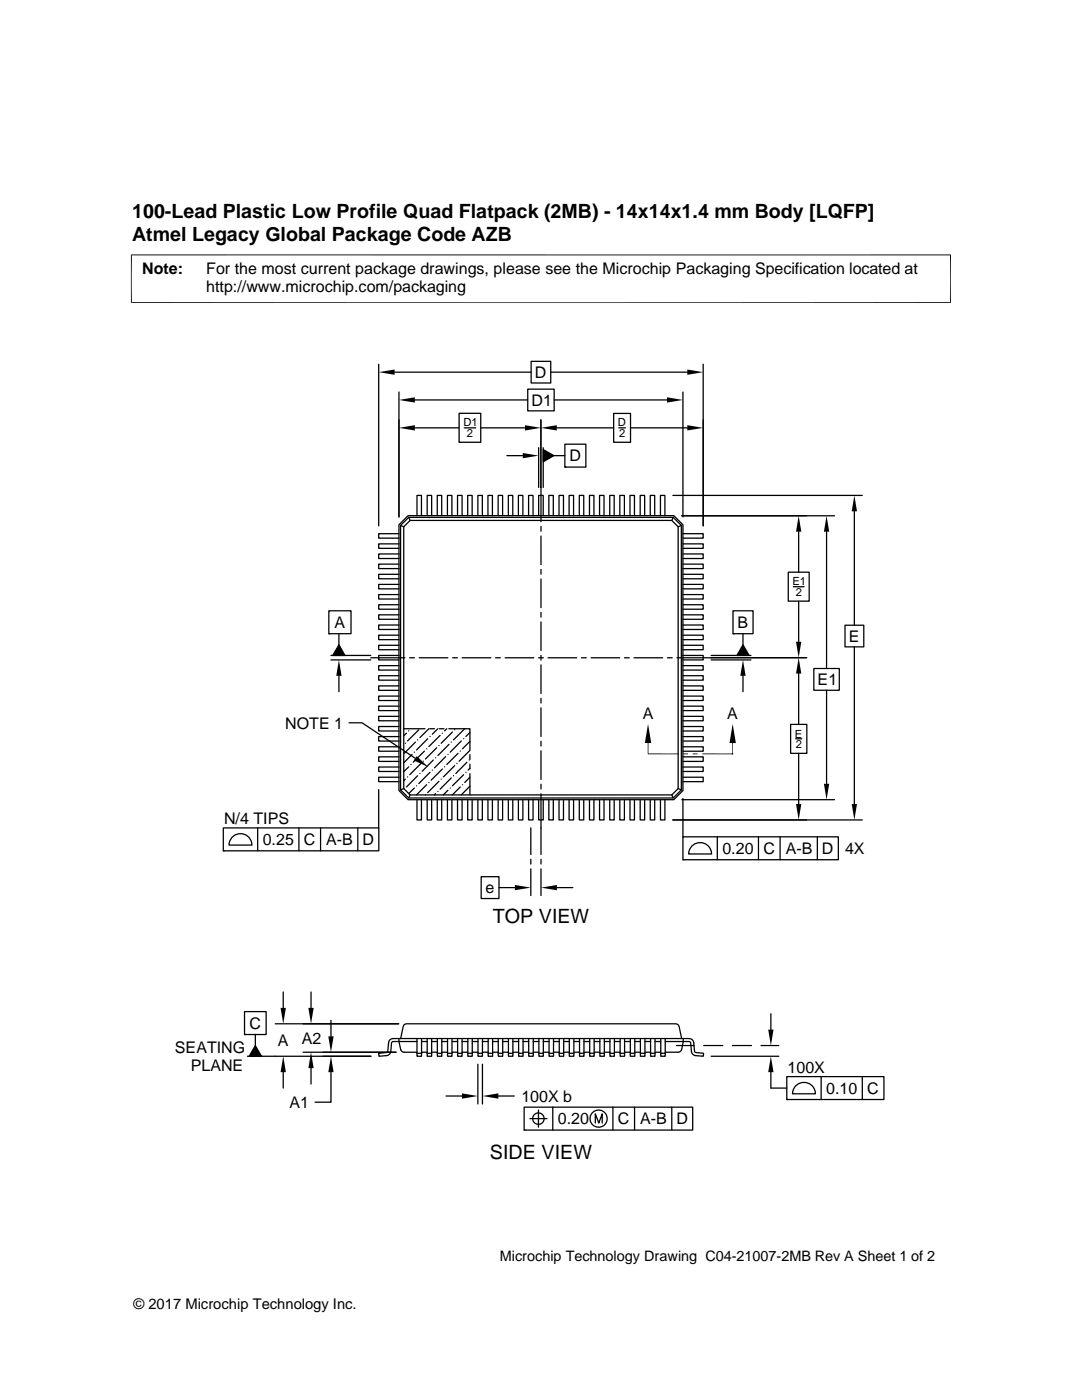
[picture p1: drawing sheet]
<svg xmlns="http://www.w3.org/2000/svg" width="216mm" height="279mm" viewBox="0 0 216 279" stroke-linecap="round" stroke-linejoin="round" font-family="sans-serif">
<g fill="none" stroke="#000" stroke-width=".25">
<path d="M75.6 72.7v32.2M78.7 74.3h27.3M79.6 78.2v25M82.8 79.8h22.5M105.3 77.7h5.3v4.3h-5.3zM106 72.1h3.9v4.3h-3.9zM109.9 74.3h27.2M110.6 79.8h22.5M136.3 78.2v25M140.3 72.7v32.2M82.8 85.4h8.8M91.6 82.5h4.3v5.8h-4.3z"/>
<path d="M92.6 85.4h2.3M95.9 85.4h8.9M101.1 90.9h3.2M107.5 89.3v8M107.9 83.8v20.3M108.4 89.7l2.1 1.2-2.1 1.3zM108.4 89.3v8M110.5 90.9h2.2M111.1 85.4h11.3M112.7 88.6h4.2v4.6h-4.2zM112.7 93.2h.1M122.4 82.5h3.4v5.8h-3.4z"/>
<path d="M123.5 85.4h1.3M125.8 85.4h11.3M134.3 98.9h37.8M79.6 106.5h-4v.9h4M79.6 108.5h-4v.9h4M79.6 110.6h-4v.9h4M79.6 112.6h-4v.9h4M79.6 114.6h-4v.9h4M79.6 116.6h-4v.9h4M79.6 118.7h-4v.8h4M79.9 104.9l1.7-1.6h52.7l1.7 1.6v52.7l-1.7 1.7h-52.7l-1.7-1.7zM79.9 104.9l.7 .2"/>
<path d="M81.4 102.9h53.1l1.8 1.8v53.1l-1.8 1.8h-53.1l-1.8-1.8v-53.1zM81.6 103.3l.2 .6M81.8 103.9h52.2l1.3 1.2v52.3l-1.3 1.2h-52.2l-1.2-1.2v-52.3zM83.2 102.9v-4h.9v4M85.2 102.9v-4h.9v4M87.2 102.9v-4h.9v4M89.3 102.9v-4h.9v4M91.3 102.9v-4h.9v4M93.3 102.9v-4h.9v4M95.4 102.9v-4h.8v4M97.4 102.9v-4h.9v4M99.4 102.9v-4h.9v4"/>
<path d="M101.4 102.9v-4h.9v4M103.4 102.9v-4h.9v4M105.5 102.9v-4h.9v4M107.5 102.9v-4h.9v4M107.9 105.1v.9M107.9 107v5.7M107.9 113.6v1M107.9 115.5v5.8M109.5 102.9v-4h.9v4M111.5 102.9v-4h.9v4M113.6 102.9v-4h.8v4M115.6 102.9v-4h.9v4"/>
<path d="M117.6 102.9v-4h.9v4M119.6 102.9v-4h.9v4M121.7 102.9v-4h.9v4M123.7 102.9v-4h.9v4M125.7 102.9v-4h.9v4M127.7 102.9v-4h.9v4M129.8 102.9v-4h.8v4M131.8 102.9v-4h.9v4M134.3 103.3l-.3 .6M136 104.9l-.7 .2M136 102.9h30.5M136.3 118.7h4v.8h-4"/>
<path d="M136.3 116.6h4v.9h-4M136.3 114.6h4v.9h-4M136.3 112.6h4v.9h-4M136.3 110.6h4v.9h-4M136.3 108.5h4v.9h-4M136.3 106.5h4v.9h-4M157.3 114.2h4.2v5.8h-4.2zM158.3 117.1h2.1M159.4 106.1v8.1M159.4 120v8.1M164.9 106.1v27.3M170.5 102v22.8"/>
<path d="M65.6 121.9h4.4v4.6h-4.4zM65.6 126.5h.1M66 131.7h8M66 130.8h8M67.6 126.5v2.2M67.6 134.9v3.1M67.6 128.7l1.2 2.1h-2.4zM74 131.3h6.8M79.6 120.7h-4v.9h4M79.6 122.7h-4v.9h4M79.6 124.7h-4v.9h4M79.6 126.8h-4v.9h4"/>
<path d="M79.6 128.8h-4v.9h4M79.6 130.8h-4v.9h4M79.6 132.8h-4v.9h4M79.6 134.9h-4v.8h4M79.6 136.9h-4v.9h4M79.6 138.9h-4v.9h4M81.7 131.3h1M83.7 131.3h5.7M90.3 131.3h1M92.2 131.3h5.7M98.9 131.3h.9M100.8 131.3h5.7"/>
<path d="M107.5 131.3h.9M107.9 122.2v1M107.9 124.1v5.7M107.9 130.8v.9M107.9 132.7v5.7M107.9 139.4v.9M109.4 131.3h5.7M116 131.3h1M117.9 131.3h5.8M124.6 131.3h1M126.5 131.3h5.7M133.2 131.3h.9"/>
<path d="M135.1 131.3h6.8M136.3 138.9h4v.9h-4M136.3 136.9h4v.9h-4M136.3 134.9h4v.8h-4M136.3 132.8h4v.9h-4M136.3 130.8h4v.9h-4M136.3 128.8h4v.9h-4M136.3 126.8h4v.9h-4M136.3 124.7h4v.9h-4M136.3 122.7h4v.9h-4M136.3 120.7h4v.9h-4M141.9 131.3h19.1"/>
<path d="M141.9 131.7h7.9M141.9 130.8h7.9M146.3 121.9h4v4.6h-4zM146.3 126.5h.1M148.3 128.7l1.2 2.1h-2.5zM148.3 126.5v2.2M148.3 134.9v3.1M159.4 134.4v10.2M162.4 133.4h5.1v4.4h-5.1zM164.9 137.8v18.6M168.6 124.8h3.8v4.3h-3.8zM170.5 129.1v31.4"/>
<path d="M69.6 144.3h2.6l10.6 7M75.6 157.6v7.6M79.6 140.9h-4v.9h4M79.6 143h-4v.8h4M79.6 145h-4v.9h4M79.6 147h-4v.9h4M79.6 149h-4v.9h4M79.6 151h-4v1h4M79.6 153.1h-4v.9h4M79.6 155.1h-4v.9h4M80.6 157.4l-.7 .2M80.6 145.4h4.2"/>
<path d="M80.9 148.3h.1M80.9 155.5l-.3 .3M81.1 146.3l-.5 .6M81.3 155h.1M81.6 145.9h.1M81.6 153l-1 1M81.8 158.6l-.2 .7M82 152.6h.1M82.2 150.6l-1.6 1.6M82.7 157.3l-1.1 1.1M82.7 150.1h.1M82.9 148.1l-2.2 2.2"/>
<path d="M83.1 156.8h.1M83.2 159.6v4h.9v-4M83.3 154.8l-2.2 2.3M83.3 147.7h.1M83.6 145.6l-2.3 2.3M83.8 154.4h.1M84 152.4l-2.2 2.2M84.5 151.9h.1M84.7 149.9l-2.3 2.2M84.9 158.6h.1M85.1 156.6l-2 2M85.1 149.4h.1"/>
<path d="M85.2 159.6v4h.9v-4M85.3 147.4l-2.2 2.3M85.6 145.4l-1.8 1.8M85.6 156.2h.1M85.7 145.4h1M85.8 154.1l-2.2 2.3M85.8 147h.1M86.3 153.7h.1M86.5 151.7l-2.3 2.2M86.9 158.4l-.2 .2M86.9 151.2h.1M87.1 149.2l-2.2 2.3"/>
<path d="M87.2 159.6v4h.9v-4M87.4 145.4l-1.1 1.1M87.4 157.9h.1M87.6 155.9l-2.3 2.3M87.6 148.8h.1M87.7 145.4h.9M87.8 146.8l-2.2 2.2M88 155.5h.1M88.3 153.5l-2.3 2.2M88.3 146.3h.1M88.7 153h.1M88.9 151l-2.2 2.2"/>
<path d="M89.2 145.4l-.5 .5M89.3 159.6v4h.9v-4M89.4 150.6h.1M89.4 157.7l-.9 .9M89.6 145.4h4.2v4.2M89.6 148.5l-2.2 2.3M89.8 157.3h.1M90 155.3l-2.2 2.2M90 148.1h.1M90.3 146.1l-2.3 2.2M90.5 154.8h.1M90.7 152.8l-2.2 2.2"/>
<path d="M90.7 145.6h.1M91.2 152.4h.1M91.3 159.6v4h.9v-4M91.4 150.3l-2.2 2.3M91.8 149.9h.1M91.8 157.1l-1.5 1.5M92.1 147.9l-2.3 2.2M92.3 156.6h.1M92.5 147.4h.1M92.5 154.6l-2.2 2.2M92.7 145.4l-2.2 2.3M93 154.1h.1"/>
<path d="M93.2 152.1l-2.2 2.3M93.3 159.6v4h.9v-4M93.6 151.7h.1M93.8 155.1l-1.1 1.1M93.8 149.8l-2.2 2.1M93.8 153.3l-.4 .4M93.8 156.9l-1.7 1.7M93.8 148l-1.5 1.4M93.8 150.6v1M93.8 152.5v1M93.8 154.4v4.2M93.8 146.2l-.8 .8"/>
<path d="M95.4 159.6v4h.8v-4M97.4 159.6v4h.9v-4M99.4 159.6v4h.9v-4M101.4 159.6v4h.9v-4M103.4 159.6v4h.9v-4M105.5 159.6v4h.9v-4M107.5 159.6v4h.9v-4M107.9 141.3v5.7M107.9 147.9v1M107.9 149.8v5.8M107.9 156.5v1M107.9 158.4v12.1"/>
<path d="M109.5 159.6v4h.9v-4M111.5 159.6v4h.9v-4M113.6 159.6v4h.8v-4M115.6 159.6v4h.9v-4M117.6 159.6v4h.9v-4M119.6 159.6v4h.9v-4M121.7 159.6v4h.9v-4M123.7 159.6v4h.9v-4M125.7 159.6v4h.9v-4M127.7 159.6v4h.9v-4M129.8 159.6v4h.8v-4M131.8 159.6v4h.9v-4"/>
<path d="M134 158.6l.3 .7M135.3 157.4l.7 .2M136 159.6h30.5M136.3 155.1h4v.9h-4M136.3 153.1h4v.9h-4M136.3 151h4v1h-4M136.3 149h4v.9h-4M136.3 147h4v.9h-4M136.3 145h4v.9h-4M136.3 143h4v.8h-4M136.3 140.9h4v.9h-4M136.3 159.4v7.6"/>
<path d="M157.8 144.6h3.2v5.7h-3.2zM158.8 147.4h1.2M159.4 150.3v10.2M44.6 165.2h31v4.6h-31zM44.6 169.8h.1M46.5 166.9a2.29 2.29 0 0 1 2.4-.3 2.29 2.29 0 0 1 1.4 2.1h-4.6l.3-1.2zM51.4 165.2v4.6M59.6 165.2v4.6M64 165.2v4.6M71.4 165.2v4.6M96 175h3.6v4.3h-3.6zM99.6 177.1h3.1"/>
<path d="M105.9 165.2v5.3M105.9 171.5v.9M105.9 173.4v5.3M107.9 171.5v.9M107.9 173.4v5.3M111.1 177.1h3.2M134.3 163.6h37.8M136.3 167h31v4.6h-31zM136.3 171.6h.1M138.2 168.7a2.28 2.28 0 0 1 2.4-.3 2.28 2.28 0 0 1 1.4 2h-4.6l.3-1.1zM143.1 167v4.6M151.3 167v4.6"/>
<path d="M155.7 167v4.6M163.1 167v4.6M56.5 198v3.1M62.1 198v3.1M48.8 201.9h4.3v4.6h-4.3zM48.8 206.5h.1M49.4 210.8h24.6M50.9 206.5v2.2M50.9 208.7l1.3 2.1h-2.5zM54.9 204.3h24.6M56.5 214v3.1M60.5 210h18.5"/>
<path d="M62.1 213.2v3.1M66 214v6h-3.1M66 203.6v3.2M79.6 207.3a3.6 3.6 0 0 0 .6 2.5l.4 .2h2.6M79.9 207.3l.6-2.4a.66 .66 0 0 1 .6-.6h53.7a.7 .7 0 0 1 .7 .6l.5 2.4M83.2 207.9h-4.9l-.2 .3-.1 1.6a.91 .91 0 0 1-.9 .9l-1.5 .1v-.6l1.5-.1 .2-.2 .2-1.8a.89 .89 0 0 1 .9-.8h59.1a.9 .9 0 0 1 .9 .8l.2 1.8 .3 .2 1.5 .1-.1 .6-1.5-.1a.96 .96 0 0 1-.8-.9l-.2-1.6-.2-.3h-4.9M83.2 207.3v3.5h.9v-3.5M83.2 210.2h.9M84.1 210h1.1M84.1 207.9h1.1M85.2 207.3v3.5h.9v-3.5M85.2 210.2h.9"/>
<path d="M86.1 210h1.2M86.1 207.9h1.2M87.3 207.3v3.5h.9v-3.5M87.3 210.2h.9M88.2 210h1.1M88.2 207.9h1.1M89 218.7h3.2M89.3 207.3v3.5h.9v-3.5M89.3 210.2h.9M90.2 210h1.1M90.2 207.9h1.1M91.3 207.3v3.5h.9v-3.5"/>
<path d="M91.3 210.2h.9M92.2 210h1.1M92.2 207.9h1.1M93.3 207.3v3.5h.9v-3.5M93.3 210.2h.9M94.2 210h1.2M94.2 207.9h1.2M95.4 212.4v7.9M95.4 207.3v3.5h.9v-3.5M95.4 210.2h.9M96.3 210h1.1M96.3 207.9h1.1"/>
<path d="M96.3 212.4v7.9M97.4 207.3v3.5h.9v-3.5M97.4 210.2h.9M98.3 210h1.1M98.3 207.9h1.1M99.4 207.3v3.5h.9v-3.5M99.4 210.2h.9M99.4 218.7h3.2M100.3 210h1.2M100.3 207.9h1.2M101.5 207.3v3.5h.8v-3.5M101.5 210.2h.8"/>
<path d="M102.3 210h1.2M102.3 207.9h1.2M103.5 207.3v3.5h.9v-3.5M103.5 210.2h.9M104.4 210h1.1M104.4 207.9h1.1M105.5 207.3v3.5h.9v-3.5M105.5 210.2h.9M106.4 210h1.1M106.4 207.9h1.1M107.5 207.3v3.5h.9v-3.5M107.5 210.2h.9"/>
<path d="M108.4 210h1.2M108.4 207.9h1.2M109.6 207.3v3.5h.8v-3.5M109.6 210.2h.8M110.4 210h1.2M110.4 207.9h1.2M111.6 207.3v3.5h.9v-3.5M111.6 210.2h.9M112.5 210h1.1M112.5 207.9h1.1M113.6 207.3v3.5h.9v-3.5M113.6 210.2h.9"/>
<path d="M114.5 210h1.1M114.5 207.9h1.1M115.6 207.3v3.5h.9v-3.5M115.6 210.2h.9M116.5 210h1.2M116.5 207.9h1.2M117.7 207.3v3.5h.9v-3.5M117.7 210.2h.9M118.6 210h1.1M118.6 207.9h1.1M119.7 207.3v3.5h.9v-3.5M119.7 210.2h.9"/>
<path d="M120.6 210h1.1M120.6 207.9h1.1M121.7 207.3v3.5h.9v-3.5M121.7 210.2h.9M122.6 210h1.1M122.6 207.9h1.1M123.7 207.3v3.5h.9v-3.5M123.7 210.2h.9M124.6 210h1.2M124.6 207.9h1.2M125.8 207.3v3.5h.9v-3.5M125.8 210.2h.9"/>
<path d="M126.7 210h1.1M126.7 207.9h1.1M127.8 207.3v3.5h.9v-3.5M127.8 210.2h.9M128.7 210h1.1M128.7 207.9h1.1M129.8 207.3v3.5h.9v-3.5M129.8 210.2h.9M130.7 210h1.1M130.7 207.9h1.1M131.8 207.3v3.5h.9v-3.5M131.8 210.2h.9"/>
<path d="M135 208.7h3.5M136.3 207.3a3.2 3.2 0 0 1-.5 2.5l-.5 .2h-2.6M140.4 208.7h3.8M141.9 210.8h13.5M146.1 208.7h3.8M151.8 208.7h3.6M153.8 202.3v3.2M153.8 214v3.1h3.2M157 214.9h19.4v4.5h-19.4zM157 219.4h.1M158.9 216.6a2.29 2.29 0 0 1 2.5-.4 2.29 2.29 0 0 1 1.3 2.1h-4.6l.4-1.2zM163.9 214.9v4.5"/>
<path d="M172.1 214.9v4.5M104.6 221h33.6v4.5h-33.6zM104.6 225.5h.1M105.7 223.2h3.5M107.4 221.5v3.5M110.3 221v4.5M118.8 224.1v-1.8l.7 1.8 .7-1.8v1.8M122.3 221v4.5M126.6 221v4.5M134 221v4.5"/>
<circle cx="107.4" cy="223.2" r="1.14"/>
<circle cx="119.4" cy="223.2" r="1.71"/>
</g>
<g fill="#000">
<path d="M75.6 74.3l3.1-.6v1.1zM79.6 79.8l3.2-.5v1zM133.1 79.3l3.2 .5-3.2 .5zM137.1 73.7l3.2 .6-3.2 .5zM79.6 85.4l3.2-.5v1zM104.3 90.4l3.2 .5-3.2 .6zM104.8 84.9l3.1 .5-3.1 .5zM108.4 89.7l2.1 1.2-2.1 1.3zM107.9 85.4l3.2-.5v1zM137.1 84.9l3.2 .5-3.2 .5zM159.4 102.9l.5 3.2h-1.1zM164.9 102.9l.6 3.2h-1.1z"/>
<path d="M170.5 98.9l.5 3.1h-1.1zM67.6 131.7l.6 3.2h-1.1zM67.6 128.7l1.2 2.1h-2.4zM148.3 131.7l.5 3.2h-1.1zM148.3 128.7l1.2 2.1h-2.5zM158.8 128.1h1.1l-.5 3.2zM159.4 131.3l.5 3.1h-1.1zM83.1 150.9l2.4 2.2-2.9-1.3zM129.3 144.5l.6 3.8h-1.2zM136.3 150.4h1l-1 .1zM136.3 150.5l1-.1v.1zM138.2 150.4h1l-1 .1z"/>
<path d="M138.2 150.5l1-.1v.1zM146.2 144.5l.6 3.8h-1.2zM164.4 156.4h1.1l-.6 3.2zM102.7 176.6l3.2 .5-3.2 .6zM107.9 177.1l3.2-.5v1.1zM158.8 160.5h1.1l-.5 3.1zM169.9 160.5h1.1l-.5 3.1zM50.9 208.7l1.3 2.1h-2.5zM56.5 210.8l.5 3.2h-1zM56 201.1h1l-.5 3.2zM62.1 210l.5 3.2h-1.1zM61.5 201.1h1.1l-.5 3.2z"/>
<path d="M65.5 206.8h1.1l-.6 3.2zM66 210.8l.6 3.2h-1.1zM92.2 218.2l3.2 .5-3.2 .6zM96.3 218.7l3.1-.5v1.1zM153.8 210.8l.5 3.2h-1zM153.3 205.5h1l-.5 3.2z"/>
</g>
<path d="M26.1 50.9h163.7M26.2 50.8v9.7M189.7 50.8v9.7M26.1 60.4h163.7M129.3 148.3v2.2h6.1M140.1 150.5h6.1M146.2 148.3v2.2" fill="none" stroke="#000" stroke-width=".2"/>
<g font-size="3.9">
<text x="26.4" y="43.5">100-Lead Plastic Low Profile Quad Flatpack (2MB) - 14x14x1.4 mm Body [LQFP]</text>
<text x="26.4" y="48">Atmel Legacy Global Package Code AZB</text>
<text x="98.3" y="184.1">TOP VIEW</text>
<text x="97.8" y="231.3">SIDE VIEW</text>
</g>
<g font-size="3.2">
<text x="28.4" y="54.6">Note:</text>
<text x="41.1" y="54.6">For the most current package drawings, please see the Microchip Packaging Specification located at</text>
<text x="41.1" y="58.3">http://www.microchip.com/packaging</text>
<text x="106.7" y="75.4">D</text>
<text x="106.1" y="81">D1</text>
<text x="113.6" y="92.1">D</text>
<text x="66.8" y="125.3">A</text>
<text x="147.2" y="125.3">B</text>
<text x="169.4" y="128.1">E</text>
<text x="163.2" y="136.7">E1</text>
<text x="128.2" y="143.4">A</text>
<text x="145.1" y="143.4">A</text>
<text x="56.9" y="145.4">NOTE 1</text>
<text x="44.7" y="164.4">N/4 TIPS</text>
<text x="52.4" y="168.6">0.25</text>
<text x="60.6" y="168.7">C</text>
<text x="65.1" y="168.7">A-B</text>
<text x="72.3" y="168.7">D</text>
<text x="144.1" y="170.4">0.20</text>
<text x="152.3" y="170.4">C</text>
<text x="156.8" y="170.4">A-B</text>
<text x="164" y="170.4">D</text>
<text x="168.6" y="170.4">4X</text>
<text x="96.9" y="178.3">e</text>
<text x="49.8" y="205.3">C</text>
<text x="55.4" y="208.7">A</text>
<text x="60.2" y="208.3">A2</text>
<text x="34.9" y="210.1">SEATING</text>
<text x="38.1" y="213.8">PLANE</text>
<text x="157.1" y="214.1">100X</text>
<text x="57.8" y="221.1">A1</text>
<text x="104" y="219.9">100X b</text>
<text x="164.9" y="218.3">0.10</text>
<text x="173.1" y="218.3">C</text>
<text x="111.3" y="224.4">0.20</text>
<text x="123.3" y="224.4">C</text>
<text x="127.8" y="224.4">A-B</text>
<text x="135" y="224.4">D</text>
</g>
<g font-size="2.9">
<text x="99.7" y="251.7">Microchip Technology Drawing C04-21007-2MB Rev A Sheet 1 of 2</text>
<text x="26.6" y="261.3">© 2017 Microchip Technology Inc.</text>
</g>
<g font-size="2.2">
<text x="92.5" y="85.1">D1</text>
<text x="93.2" y="87.2">2</text>
<text x="123.3" y="85.1">D</text>
<text x="123.5" y="87.2">2</text>
<text x="158.1" y="116.8">E1</text>
<text x="158.8" y="119">2</text>
<text x="158.6" y="147.2">E</text>
<text x="158.8" y="149.3">2</text>
</g>
</svg>
